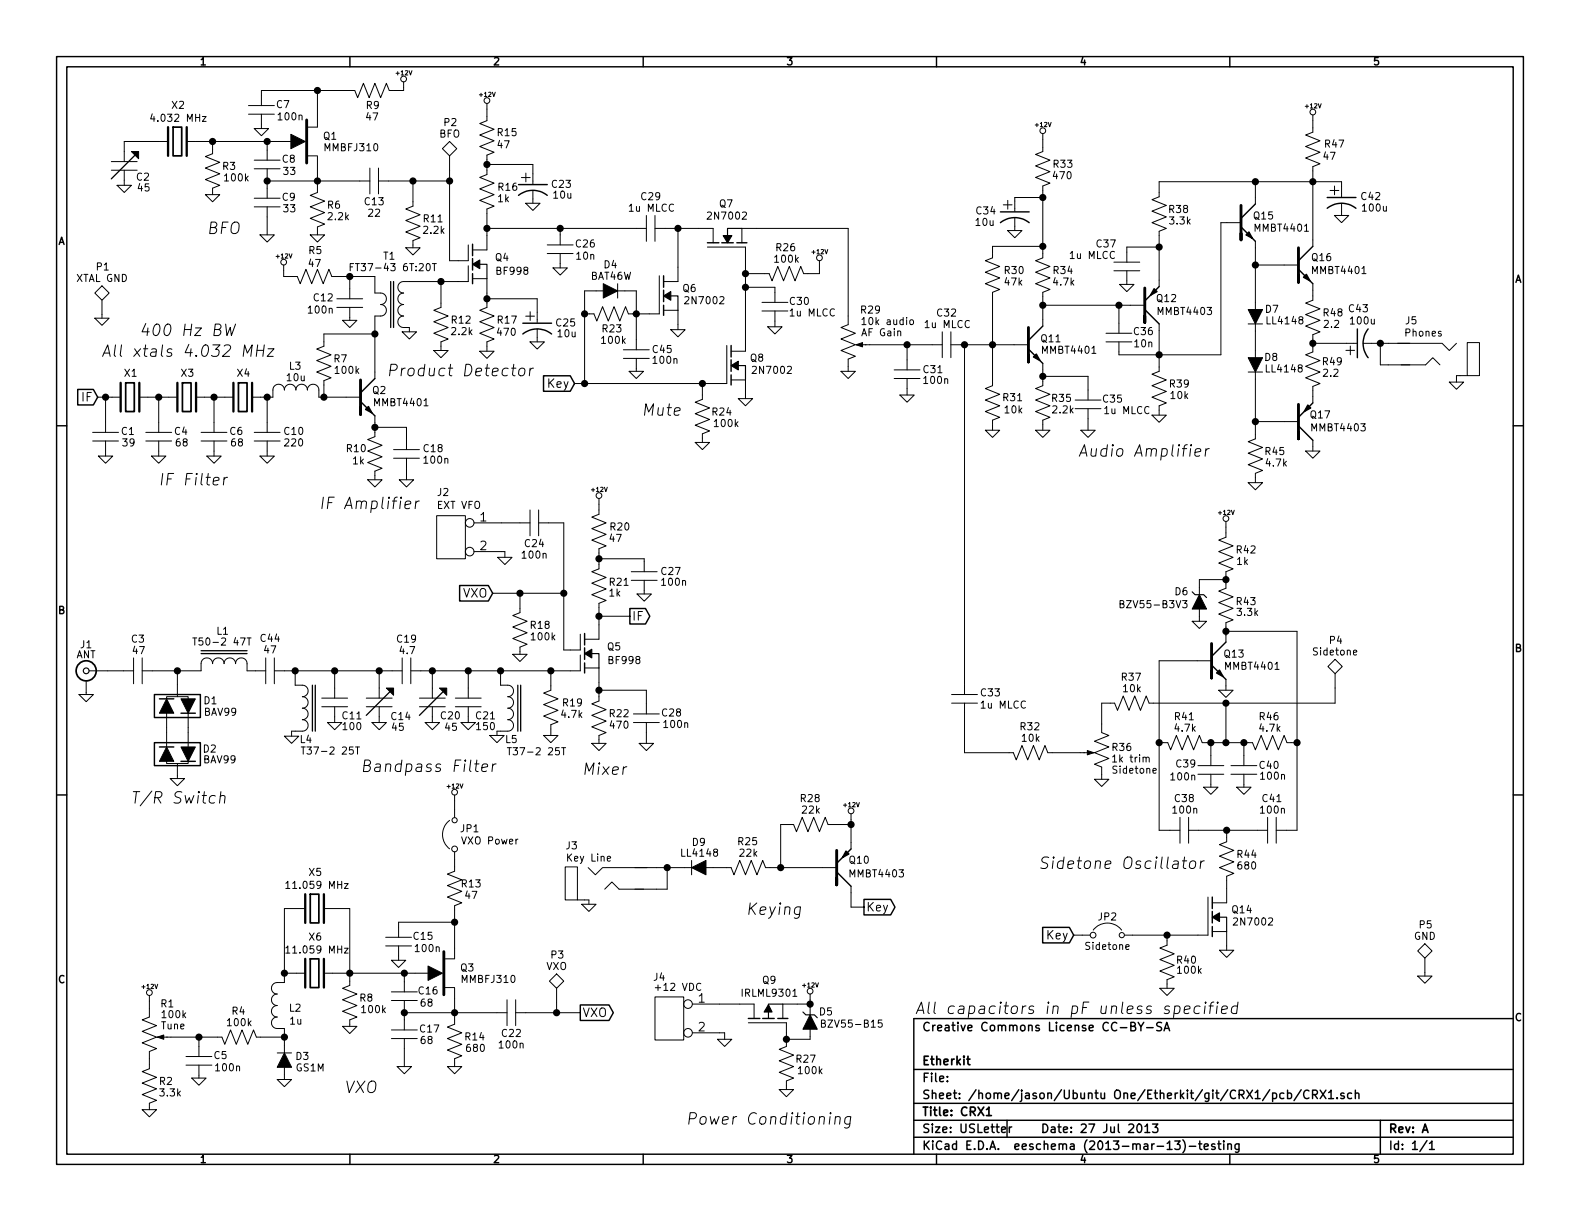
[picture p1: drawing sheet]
<svg xmlns="http://www.w3.org/2000/svg" width="279mm" height="216mm" viewBox="0 0 279 216" stroke-linecap="round" stroke-linejoin="round" font-family="sans-serif">
<g fill="none" stroke="#000" stroke-width=".25">
<path d="M10 10h259.4v195.9h-259.4zM11.8 11.8h255.8v192.3h-255.8zM61.9 10v1.8M113.7 10v1.8M165.6 10v1.8M217.5 10v1.8M91.7 34.5a4.1 4.1 0 0 1 5.1 0M91.7 32.6h5.1M176.9 39.4a4.1 4.1 0 0 1 5.1 0M176.9 37.5h5.1M222 36.1l-2.5 2.5M234.7 36.8a4.1 4.1 0 0 1 5.1 0"/>
<path d="M234.7 34.9h5.1M83.6 43.2v2M83.6 45.7v2.1M83.6 48.4v1.8M92.5 59.1a4.1 4.1 0 0 1 5 0M92.5 57.2h5M117.3 48.8v2M117.3 51.3v2M117.3 54v1.8M125.1 42.9h2M127.6 42.9h2.1M130.3 42.9h1.8"/>
<path d="M184.4 57.7l-2.5 2.5M202.4 54.7l2.6 2.6M205 50.7l-2.6 2.5M219.5 40.1l2.5 2.6M229.6 47.6l2.6 2.6M232.2 43.6l-2.6 2.5M240 58.2v5M241.9 58.2a4.1 4.1 0 0 0 0 5M10 75.3h1.8M13.7 68.9h2.8l.8 1.3-.8 1.4h-2.8zM63.8 71l2.5 2.5M66.3 66.9l-2.5 2.6"/>
<path d="M96.1 66.4h4.7l.8 1.4-.8 1.4h-4.7zM129.3 61.1v2M129.3 63.6v2.1M129.3 66.3v1.8M181.9 61.7l2.5 2.6M229.6 75.3l2.6 2.6M232.2 71.2l-2.6 2.6M267.6 75.3h1.8M81.3 103.5h5.1l.7 1.4-.7 1.4h-5.1zM103.4 112v2M103.4 114.6v2M103.4 117.2v1.8"/>
<path d="M111.4 107.6h2.7l.8 1.4-.8 1.3h-2.7zM214.2 117.6l2.6 2.5M216.8 113.5l-2.6 2.6M27.3 122.8h8.1v4.1h-8.1zM27.3 131.3h8.1v4.1h-8.1zM28.2 123.6h2.5M28.2 132.1h2.5M32 126.1h2.5M32 134.6h2.5M10 140.6h1.8M148 154.2l2.5 2.5M150.5 150.1l-2.5 2.6"/>
<path d="M152.8 159h4.7l.8 1.4-.8 1.4h-4.7zM214.4 158.6v2.1M267.6 140.6h1.8M102.6 177.7h5.1l.8 1.4-.8 1.3h-5.1zM184.4 164h4.7l.8 1.4-.8 1.3h-4.7zM214.4 161.2v2M214.4 163.8v1.8M132.3 180.1h2.1M134.9 180.1h2M137.5 180.1h1.8M161.6 198.1h106M161.6 195.1h106"/>
<path d="M161.6 189.1h106M167.5 191.1v.2M167.5 190.3v.2M177.1 199.8l.7-.2v-.3h-.5l-.2 .2 .1 .7h.6M178.1 198.1v3M178.5 199.3v1M178.9 199.3l-.4 .2M200 181.5h.5l.2-.1 .1-.3-.3-.3h-.5v1.5h.6l.2-.3a.41 .41 0 0 0-.3-.5M201.2 198.9l.2-.1a.81 .81 0 0 1 .6 .6 .81 .81 0 0 1-.3 .8l-.2 .1a.79 .79 0 0 1-.3-1.4zM201.3 180.8l.5 .8 .5-.8M201.8 181.6v.7M202.5 199.2l.4-.4v1.5"/>
<path d="M202.8 181.7h1.1M203.8 198.8h.9l-.5 .5 .5 .2v.6l-.2 .2-.7-.2M205.4 180.8h-.6l-.3 .3 .1 .3 .7 .3v.4a.62 .62 0 0 1-.8 .1M205.8 182.3l.5-1.5 .5 1.5M206 181.8h.7M224.5 192.7l-1.2 1.9M225 193.3h.5l.3 .2-.2 .7h-.6M225 193.3v1.5M227 193.3h-.4l-.3 .2 .1 .6 .2 .2 .4-.1M227.7 193.3h.4l.3 .2-.1 .7h-.6M227.7 192.8v1.5M230.1 192.7l-1.3 1.9"/>
<path d="M231.5 192.9a.7 .7 0 0 0-.9 .2 .7 .7 0 0 0 .1 1 .55 .55 0 0 0 .8 0M232.1 193.5h.7l.2-.2-.1-.4-.2-.1h-.6v1.5M232.5 193.5l.5 .8M233.5 192.8l1 1.5M234.5 192.8l-1 1.5M234.9 193.2l.5-.4v1.5M234.9 194.3h.9M236.4 194.1v.2M237.7 193.3a.37 .37 0 0 0-.6 .2l.1 .2 .5 .1v.2l-.2 .3-.4-.1M239 193.3h-.4l-.3 .2 .1 .6 .2 .2 .4-.1M239.7 193.4l.2-.1h.4v1M239.7 192.8v1.5"/>
<path d="M244.1 198.1v6M267.6 180.1h-106v24M61.9 204.1v1.8M113.7 204.1v1.8M161.6 201.1h106M165.6 204.1v1.8M202.5 200.3h.8M207.7 201.8h1l-.5 .5 .4 .2v.6l-.2 .2-.7-.2M209.2 201.5a1.71 1.71 0 0 1 0 2.3M210.3 202.7h1.2M212 202.3h.5M212.2 201.8v1.2l.3 .3"/>
<path d="M213 202.8l.7-.2-.1-.3h-.4l-.2 .2v.7h.6M214.8 202.3a.37 .37 0 0 0-.6 .2l.1 .2 .5 .1 .1 .2-.2 .3-.5-.1M215.3 202.3h.6M215.5 201.8v1.2l.4 .3M216.4 201.8v.1M216.4 202.3v1M217.1 202.4l.2-.1h.4l.1 1M217.1 202.3v1M217.5 204.1v1.8M219.1 202.3l-.1 1.3-.2 .2-.3-.1M219.1 202.3h-.4l-.3 .2 .1 .6 .2 .2 .4-.1M252.3 201.7l-1.2 1.9"/>
<path d="M252.8 202.2l.4-.4v1.5M252.8 203.3h.8"/>
</g>
<g fill="none" stroke="#000" stroke-width=".3">
<path d="M30.6 22.5h1.5v5.1h-1.5zM22.2 67.7h1.5v5.1h-1.5zM32.3 67.7h1.5v5.1h-1.5zM42.2 67.7h1.5v5.1h-1.5zM54.9 158.1h1.5v5.1h-1.5zM54.9 169.5h1.5v5.1h-1.5zM174.4 196.2l.5-.4v1.5M174.4 197.3h.9"/>
<circle cx="15.2" cy="118.6" r="1.78"/>
</g>
<g fill="none" stroke="#000" stroke-width=".18">
<path d="M43.9 18.7h4.6M56.1 16v6.5h-1.9M71.4 14.5v1.5h-2.6l-.5-1.3-1 2.6-1-2.6-1 2.6-1-2.6-1.1 2.6-.5-1.3h-16.5v2.7M86.1 18.3v3l-1.3 .5 2.6 1.1-2.6 1 2.6 1-2.6 1 2.6 1-1.3 .5v3.5l-1.3 .5 2.6 1-2.6 1 2.6 1-2.6 1 2.6 1-1.3 .6v7.2h-2.5M19.7 30.1h4.6M19.7 28.6h4.6M20.7 32.8h2.5l-1.2 1.2zM22 30.1v2.7M26.9 20.1l-.3 .9h.8M29.6 25h-7.6v3.6M33.1 25h18.3M35.8 20.6h.6l-.6 .9h.6"/>
<path d="M36.3 34.4h2.6l-1.3 1.3zM37.6 25v2.2l-1.3 .5 2.6 1-2.6 1 2.6 1-2.6 1.1 2.6 1-1.3 .5v1.1M43.9 20.2h4.6M45 22.7h2.5l-1.3 1.3zM45 28.3h4.5M45 29.8h4.5M45 35.1h4.5M45 36.6h4.5M46.2 20.2v2.5M47.2 25v3.3M47.2 29.8v5.3M47.2 36.6v4.9"/>
<path d="M47.2 32h18.2M54.2 27.6h1.9M56.1 27.6v6.4l-1.2 .5 2.5 1.1-2.5 1 2.5 1-2.5 1 2.5 1-1.3 .5v1.4M65.4 29.7v4.6M66.9 29.7v4.6M66.9 32h12.6M73 32v4.4l-1.2 .6 2.5 1-2.5 1 2.5 1-2.5 1 2.5 1-1.3 .5v1.3M78.2 26.3l1.3-1.3 1.3 1.3-1.3 1.3zM79.5 27.6v18.5h3.3v-2.8M86.1 29.1h8.1v1.6M93 35.9h2.5l-1.3 1.3zM94.2 33.7v2.2"/>
<path d="M114.3 38.1v4.6M115.8 38.1v4.6M179.5 38.5v2.3M179.5 34.9h4.9M184.4 23.6v3.2l-1.3 .5 2.6 1-2.6 1 2.6 1.1-2.6 1 2.6 1-1.3 .5v12.7l-1.3 .5 2.6 1-2.6 1 2.6 1-2.6 1.1 2.6 1-1.3 .5v6M219.5 39.4h-3.6v23.3h-18v-2.2M222 32.1v4M232.2 20.3v3.1l-1.3 .5 2.5 1-2.5 1 2.5 1-2.5 1 2.5 1.1-1.2 .5v14.1M236 38.1h2.5l-1.3 1.3zM237.2 32.1h-32.2v2.7l-1.3 .5 2.5 1-2.5 1 2.5 1.1-2.5 1 2.5 1-1.2 .5v9.8M237.2 35.9v2.2M16.8 56.3h2.5l-1.3 1.2z"/>
<path d="M18 50.5l1.3 1.3-1.3 1.3-1.2-1.3zM18 53.1v3.2M39.9 57.3l.2 2 .6-1.4 .2 1.4 .8-2M46 41.5h2.5l-1.3 1.3zM50.2 46.9v2h2.4l.5 1.3 1-2.6 1 2.6 1-2.6 1 2.6 1.1-2.6 .5 1.3h7.6v2.9h1a1.02 1.02 0 0 1 1 1 1.02 1.02 0 0 1-1 1 1.02 1.02 0 0 1 1 1.1 1.02 1.02 0 0 1-1 1h-1v11M54.9 41.5h2.5l-1.3 1.3zM59.6 52.8h4.5M59.6 54.4h4.5M60.6 56.6h2.5l-1.3 1.3zM61.8 48.9v3.9M61.8 54.4v2.2M61.9 47.2h.5"/>
<path d="M62.5 46.6h-.6v1.3M66.3 59.1h-9v2.1l-1.3 .5 2.5 1-2.5 1.1 2.5 1-2.5 1 2.5 1-1.2 .5v2.9M71.1 58.7h2.6l-1.3 1.2zM71.8 43.8h2.5l-1.3 1.3zM76.5 46.6h.7M76.8 46.6v1.3M78 49.8v4.6l-1.3 .5 2.5 1-2.5 1 2.5 1-2.5 1 2.5 1-1.2 .6v1.5M82.8 47v2.8h-11.4a1.02 1.02 0 0 0-1 1 1.02 1.02 0 0 0 1 1 1.02 1.02 0 0 0-1 1 1.02 1.02 0 0 0 1 1 1.02 1.02 0 0 0-1 1.1 1.02 1.02 0 0 0 1 1 1.02 1.02 0 0 0-1 1 1.02 1.02 0 0 0 1 1h1v.8M83.6 49.3h2.5v5.1l-1.3 .5 2.6 1-2.6 1 2.6 1-2.6 1 2.6 1-1.3 .6v1.6M86.1 40.4h28.2M86.1 52.8h8.9v2.4M95 58.2v2.3"/>
<path d="M96.8 43.3h4.5M96.8 44.8h4.5M97.8 47.4h2.5l-1.2 1.2zM99.1 40.4v2.9M99.1 44.8v2.6M106.7 51.4h-3.3v16.4M109.2 50.2v2.5M109.2 51.4h3.3v10.4M115.8 40.4h10.3v2.5M116.6 48.8v6.7h-5.5l-.5-1.3-1 2.6-1-2.6-1 2.6-1-2.6-1.1 2.6-.5-1.3h-1.6M117.3 54.9h2.6v3.4M118.6 58.3h2.6l-1.3 1.3z"/>
<path d="M119.9 40.4v9.4h-2.6M125.1 43.7h6.7v18.4h-2.5M131.2 42.9v-2.5h18.8v17l-1.3 .5 2.6 1-2.6 1 2.6 1.1-2.6 1 2.6 1-1.3 .5v2.2M131.8 50.8h5.2v2.7M134.7 53.5h4.6M134.7 55h4.6M135.8 57.8h2.5l-1.3 1.3zM137 55v2.8M144.9 46.1v2.3h-2.8l-.5-1.3-1 2.6-1-2.6-1 2.6-1.1-2.6-1 2.6-.5-1.3h-4.2M152.4 56.5l.4-.4v1.3M152.4 57.4h.7M158.7 58.6l.2-.1 .3 .1 .1 .8"/>
<path d="M160.9 56.7l.4-.2 .2 .3v.4l-.2 .2-.4-.1zM166.6 58.7v4.5M168.1 58.7v4.5M178.2 40.8h2.5l-1.2 1.2zM184.4 43.6h-8.9v2l-1.3 .5 2.6 1-2.6 1 2.6 1-2.6 1.1 2.6 1-1.3 .5v16.5l-1.3 .5 2.6 1-2.6 1 2.6 1.1-2.6 1 2.6 1-1.3 .5v1.8M184.4 54h18M195.6 58.9h4.6M197 46.4h4.5M197 47.9h4.5M197.9 54v4.9M198 50.3h2.5l-1.2 1.3zM199.3 47.9v2.4"/>
<path d="M205 57.3v8.4l-1.3 .5 2.5 1-2.5 1 2.5 1-2.5 1 2.5 1-1.2 .6v1.6M205 43.7h-5.7v2.7M220.7 57.3h2.6M222 46.9h7.6M222 42.7v12M222 57.3v5.9M232.2 50.2v2.9l-1.3 .5 2.5 1-2.5 1 2.5 1-2.5 1.1 2.5 1-1.2 .5v3l-1.3 .5 2.5 1.1-2.5 1 2.5 1-2.5 1 2.5 1-1.2 .5v2.9M16.4 76.5h4.6M16.4 78h4.6M17.3 70.2h3.9M18.7 70.2v6.3M18.7 78v2.6"/>
<path d="M24.8 70.2h6.4M25.8 76.5h4.6M25.8 78h4.6M28.1 70.2v6.3M28.1 78v2.6M34.8 70.2h6.3M35.6 76.5h4.5M35.6 78h4.5M37.8 70.2v6.3M37.8 78v2.6M43 63l.3-2 .4 1.4 .9-1.4-.3 2M44.7 70.2h3.6v-1.2a1.02 1.02 0 0 1 1-1.1 1.02 1.02 0 0 1 1 1.1 1.02 1.02 0 0 1 1-1.1 1.02 1.02 0 0 1 1 1.1 1.02 1.02 0 0 1 1-1.1 1.02 1.02 0 0 1 1.1 1.1 1.02 1.02 0 0 1 1-1.1 1.02 1.02 0 0 1 1 1.1v1.2h7.4"/>
<path d="M45 76.5h4.5M45 78h4.5M45.4 62h1.2M45.6 61l-.3 2M46.7 61l-.2 2M47.2 70.2v6.3M47.2 78v2.6M47.4 61.7h1.1l-1.3 1.3h1.1M66.3 73.5v3.7l-1.3 .5 2.6 1-2.6 1.1 2.6 1-2.6 1 2.6 1-1.3 .5v1.5M66.3 75.6h5.6v3.9M69 65.5h.8a.57 .57 0 0 0 .4-.5 .57 .57 0 0 0-.3-.6h-.8l-.2 2M69.6 79.5h4.6"/>
<path d="M76.7 62h2.5l-1.2 1.2zM84.8 62.1h2.6l-1.3 1.3zM93.7 60.5h2.6l-1.3 1.2zM94.3 65.1l-.3 .1-.3 .3M110.2 61.8h4.6M110.2 63.4h4.6M111.3 65.7h2.5l-1.3 1.2zM112.5 63.4v2.3M122.9 78.2h2.6l-1.3 1.3zM124.2 67.8v2.8l-1.3 .5 2.6 1-2.6 1.1 2.6 1-2.6 1 2.6 1-1.3 .5v1.5M128.5 61.1v6.7h-26.9M129.3 67.2h2.5v3.3"/>
<path d="M130.6 70.5h2.5l-1.3 1.3zM148.7 65.7h2.6l-1.3 1.2zM151.4 61h15.2M158.1 65.4h4.6M158.1 66.9h4.6M159.1 69.9h2.6l-1.3 1.2zM160.4 61v4.4M160.4 66.9v3M168.1 61h13.8M170.6 61v61.8M174.2 76.1h2.6l-1.3 1.2zM183.1 76.1h2.6l-1.3 1.2z"/>
<path d="M184.4 64.3v3.9l-1.3 .5 2.6 1-2.6 1 2.6 1.1-2.6 1 2.6 1-1.3 .5v1.8M184.4 66.5h8v4.2M190.1 70.7h4.6M190.1 72.3h4.6M191.1 76.1h2.6l-1.3 1.2zM192.4 72.3v3.8M195.6 60.5h4.6M203.7 73.4h2.5l-1.2 1.3zM213.8 79.3l-.5 .2-.1 .2M220.7 65.8h2.6M222 65.8v11.8l-1.3 .5 2.6 1-2.6 1 2.6 1.1-2.6 1 2.6 1-1.3 .5v1.6M222 74.5h7.6"/>
<path d="M230.9 79.8h2.5l-1.2 1.2zM232.2 77.9v1.9M232.2 60.7h5.9M241 60.7h8.3M244.1 60.7v3.8h5.2M247.1 60.7h7.9l1.3 1.3 1.3-1.3M247.8 64.5h4.3l1.3-1.3 1.2 1.3M256.3 67.6h2.5l-1.2 1.2zM259.5 60.6h2.1v5.8h-2.1zM259.5 66.4h-1.9v1.2M17.4 80.6h2.5l-1.2 1.3zM26.8 80.6h2.5l-1.2 1.3z"/>
<path d="M28.8 83.7l-.3 2.1M30.7 83.7h-1l-.2 2.1M36.6 80.6h2.5l-1.3 1.3zM46 80.6h2.5l-1.3 1.3zM57.2 87.9l-.3 2M58 88.9h.7M59.1 87.9h-1l-.2 2M65 84.8h2.6l-1.3 1.3zM69.6 81h4.6M70.6 84.8h2.6l-1.3 1.3zM71.9 81v3.8M77.2 91.2h5.1v7.6h-5.1z"/>
<path d="M83.8 92.5h9.9M83.8 97.5h5.5v1.1M88 98.6h2.6l-1.3 1.2zM93.7 90.2v4.5M95.2 92.5h4.5v22.4h2.9v-2.8M95.2 90.2v4.5M105.9 88.1v2.8l-1.3 .5 2.6 1.1-2.6 1 2.6 1-2.6 1 2.6 1-1.3 .5v3.6l-1.3 .5 2.6 1-2.6 1 2.6 1-2.6 1.1 2.6 1-1.3 .5v6.3h-2.5M105.9 98.8h8v2.3M190.9 80.7l.9-2.1 .4 2.1M191.1 80.1h.9M216.8 92.2v2.8l-1.3 .5 2.6 1-2.6 1 2.6 1.1-2.6 1 2.6 1-1.3 .5v2.9l-1.3 .5 2.6 1-2.6 1.1 2.6 1-2.6 1 2.6 1-1.3 .5v3.4M220.7 85.3h2.6l-1.3 1.3z"/>
<path d="M15.7 118.6h7.9M23.6 116.3v4.6M25.1 118.6h10.5v-1.3a1.02 1.02 0 0 1 1-1 1.02 1.02 0 0 1 1 1 1.02 1.02 0 0 1 1-1 1.02 1.02 0 0 1 1 1 1.02 1.02 0 0 1 1-1 1.02 1.02 0 0 1 1.1 1 1.02 1.02 0 0 1 1-1 1.02 1.02 0 0 1 1 1v1.3h3.3M25.1 116.3v4.6M31.4 118.6v4.6M34.1 112.8h.7M34.4 112.8v1.3M43.7 112.8h.7M44 112.8v1.3M47 116.3v4.6M48.5 118.6h22.6M48.5 116.3v4.6"/>
<path d="M52.2 118.6v2.6h1.3a1.02 1.02 0 0 1 1 1 1.02 1.02 0 0 1-1 1 1.02 1.02 0 0 1 1 1 1.02 1.02 0 0 1-1 1 1.02 1.02 0 0 1 1 1 1.02 1.02 0 0 1-1 1.1 1.02 1.02 0 0 1 1 1 1.02 1.02 0 0 1-1 1h-1.9v.9M59.2 118.6v4.8M67.1 118.6v4.8M71.1 116.3v4.6M72.6 116.3v4.6M76.5 118.6v4.8M82.8 118.6v4.8M87.1 104.9h12.6M88.5 118.6v2.6h1.3a1.02 1.02 0 0 1 1 1 1.02 1.02 0 0 1-1 1 1.02 1.02 0 0 1 1 1 1.02 1.02 0 0 1-1 1 1.02 1.02 0 0 1 1 1 1.02 1.02 0 0 1-1 1.1 1.02 1.02 0 0 1 1 1 1.02 1.02 0 0 1-1 1h-1.9v.7M90.7 115.7h2.5l-1.3 1.3zM91.9 104.9v3.4l-1.2 .5 2.5 1.1-2.5 1 2.5 1-2.5 1 2.5 1-1.3 .5v1.3M97.4 118.6v3.4l-1.3 .6 2.6 1-2.6 1 2.6 1-2.6 1 2.6 1-1.3 .5v1.9"/>
<path d="M102.6 115.8v2.8h-30M103.4 118.1h2.5v5.9l-1.3 .5 2.6 1-2.6 1 2.6 1-2.6 1 2.6 1-1.3 .5v1.4M105.9 109h5.5M111.6 101.1h4.6M111.6 102.6h4.6M112.6 105h2.6l-1.3 1.3zM113.9 102.6v2.4M198.1 106.8l.6-.1v-.4l-.6-.1v1.3h.5l.1-.2 .1-.3-.3-.2M209.1 106.2h.8l-.4 .5 .4 .1v.5l-.2 .2-.6-.2M210.8 109.9h2.6l-1.3 1.2zM212.1 107.7v2.2M214.2 116.8h-9.2v30h3.7"/>
<path d="M216.8 102.5h-4.7v2.7M216.8 111.6h12.6v35.2h-3.7M234.8 117.9l1.3-1.3 1.3 1.3-1.3 1.2zM236.1 119.1v5.2h-32.9l-.5-1.2-1 2.5-1-2.5-1.1 2.5-1-2.5-1 2.5-.5-1.3h-2.3v5.2l1.3 .5-2.6 1.1 2.6 1-2.6 1 2.6 1-2.6 1 1.3 .5v2.2M239.3 115.4l.6-.1v-.3h-.4l-.2 .1 .1 .6h.5M14 122.8h2.5l-1.3 1.3zM15.2 120.5v2.3M23.6 140h1.1M24.1 140l-.2 2M26.8 139.9l-2 2.6M29.5 123.6v-.4h3.8v.4M29.5 134.6v.4h3.8v-.4"/>
<path d="M29.5 126.1v.6M29.5 126.9v4.4M29.5 131.4v.7M30.1 137.7h2.5l-1.2 1.2zM31.4 135v2.7M33.3 126.1v.6M33.3 126.9v4.4M33.3 131.4v.7M50.3 130.2h2.5l-1.2 1.2zM53.3 132.1h.7M53.6 132.1v1.3M56.9 123.4h4.6"/>
<path d="M56.9 125h4.6M57.9 127.8h2.6l-1.3 1.2zM59.2 125v2.8M62.9 132.1h.7M63.2 132.1v1.3M64.4 135.4l.9-.1a.46 .46 0 0 0 .2-.5 .46 .46 0 0 0-.3-.4h-.7l-.2 2h.7a.55 .55 0 0 0 .5-.5 .55 .55 0 0 0-.4-.5M64.8 123.4h4.5M64.8 125h4.5M65.8 127.8h2.5l-1.2 1.2zM67.1 125v2.8M74.2 123.4h4.5M74.2 125h4.5"/>
<path d="M75.2 127.8h2.5l-1.2 1.2zM76.5 125v2.8M80.5 123.4h4.6M80.5 125h4.6M81.5 127.8h2.6l-1.3 1.2zM82.8 125v2.8M86.6 130h2.6l-1.3 1.3zM89.7 132.2h.7M90.1 132.2v1.3M96.1 130h2.6l-1.3 1.3zM99.3 132.2h.7M99.7 132.2v1.3"/>
<path d="M104.6 131.4h2.6l-1.3 1.3zM105.9 122h8.4v4.2M112 126.2h4.6M112 127.8h4.6M113 131.4h2.6l-1.3 1.3zM114.3 127.8v3.6M168.3 122.8h4.5M168.3 124.3h4.5M170.6 124.3v8.8h8.6l.5 1.3 1-2.6 1 2.6 1.1-2.6 1 2.6 1-2.6 .5 1.3h8.1M193.5 137.8h2.6l-1.3 1.3zM202.7 134.1l.1-.2 .3 .1 .1 .7M205 131.3h1.5l.5 1.3 1-2.6 1 2.6 1.1-2.6 1 2.6 1-2.6 .5 1.3h8.9l.5 1.3 1-2.6 1 2.6 1-2.6 1.1 2.6 1-2.6 .5 1.3h1.8"/>
<path d="M211.8 135.4h4.6M211.8 136.9h4.6M212.9 139.2h2.5l-1.3 1.3zM214.1 131.3v4.1M214.1 136.9v2.3M215.5 122h2.6l-1.3 1.3zM216.8 120.1v1.9M216.8 124.3v7M217.7 135.4h4.5M217.7 136.9h4.5M218.7 139.2h2.5l-1.2 1.3zM220 131.3v4.1"/>
<path d="M220 136.9v2.3M50.5 156.2l.4-.4v1.3M50.5 157.1h.8M60.9 156.2h.7l-.7 .9h.7M79.5 145.1a3.2 3.2 0 0 0 0 5M80.4 140.6v3.9M80.4 150.6v3.5l-1.3 .5 2.6 1-2.6 1 2.6 1-2.6 1 2.6 1-1.3 .5v9.4h-1.9M99.9 153.3h2.2v5.8h-2.2zM102.1 159.1h2v.8M102.9 159.9h2.5l-1.3 1.3zM104 153.4l1.3 1.3 1.3-1.3h7.8M106.9 157.2l1.3-1.2 1.3 1.2h4.3"/>
<path d="M107.4 151.8l.6-.1-.1-.2-.3-.1-.2 .2v.6h.5M112.3 153.4h10M118 153.4v3.8h-5.7M122.3 152.1v2.6M124.8 153.4h4.5l.5 1.3 1-2.6 1 2.6 1-2.6 1.1 2.6 1-2.6 .5 1.3h12.6M150.5 145.8h-4.1l-.5-1.3-1 2.6-1-2.6-1 2.6-1-2.6-1.1 2.6-.5-1.3h-2.3v7.6M150.5 143.9v6.2M150.5 156.7v3.7h2.3M185.4 151.6l-.2-.1-.7 .1a.47 .47 0 0 0-.3 .5 .47 .47 0 0 0 .4 .4l.5 .2a.52 .52 0 0 1-.3 .9l-.8-.1M186.2 152.2l-.1 1.4M186.3 151.5l-.1 .1 .1 .1v-.2v.2M208.7 144.5v4.6"/>
<path d="M210.2 146.8h14M210.2 144.5v4.6M213 152.2l-.6 .2-.1 .2M213.6 158.6v6.8h-14.7M216.9 146.8v2l-1.3 .6 2.6 1-2.6 1 2.6 1-2.6 1 2.6 1-1.3 .5v4.7h-2.5M224.2 144.5v4.6M225.7 144.5v4.6M26.4 176v3.8l-1.3 .5 2.6 1.1-2.6 1 2.6 1-2.6 1 2.6 1-1.3 .5v3.1l-1.3 .5 2.6 1-2.6 1 2.6 1-2.6 1 2.6 1.1-1.3 .5v1.1M50.3 172.1h3.5M50.5 167.6l.4-.3v1.2M50.5 168.5h.8M53.8 160.7h-3.5v13h-1.3a1.02 1.02 0 0 0-1 1.1 1.02 1.02 0 0 0 1 1 1.02 1.02 0 0 0-1 1 1.02 1.02 0 0 0 1 1 1.02 1.02 0 0 0-1 1 1.02 1.02 0 0 0 1 1 1.02 1.02 0 0 0-1 1 1.02 1.02 0 0 0 1 1.1h1.3v4.3"/>
<path d="M57.4 160.7h4.4v13.5l-1.2 .6 2.5 1-2.5 1 2.5 1-2.5 1 2.5 1-1.3 .5v1.2M57.4 172.1h18.2M60.9 167.7h.7l-.7 .8h.7M68.2 165.7h4.6M68.2 167.3h4.6M69.2 169.8h2.6l-1.3 1.3zM69.2 175.4h4.6M69.2 176.9h4.6M70.5 167.3v2.5M71.5 172.1v3.3M71.5 176.9v5.2M71.5 179.1h18.2"/>
<path d="M78.5 174.6h1.9M80.4 174.7v6.4l-1.3 .5 2.6 1-2.6 1 2.6 1.1-2.6 1 2.6 1-1.3 .5v1.4M80.4 163.1h-9.9v2.6M89.7 176.8v4.6M91.2 176.8v4.6M91.2 179.1h11.4M97.2 173.5l1.2-1.3 1.3 1.3-1.3 1.3zM98.4 174.8v4.3M115.8 176.3h5.1v7.6h-5.1zM122.4 177.5h10.9v2.6M140.2 176.2h.7M143.3 175.8v3.7"/>
<path d="M143.3 177.5h-4.9v2.6M189.9 165.4h2.9M193.3 164.5a3.2 3.2 0 0 1 5 0M199.1 167.5l.6-.2-.1-.2-.3-.1-.2 .2v.6h.5M205.1 174.8h2.5l-1.2 1.2zM206.4 165.4v1.7l-1.3 .5 2.5 1.1-2.5 1 2.5 1-2.5 1 2.5 1-1.2 .5v1.6M207.8 178l.2-.1 .6 .1 .1 .3-.1 .5-.4 .4-.6-.1M209.4 178.6l1-.2v-.4l-.6-.1-.3 .3-.1 .9 .3 .1 .5-.1M212.2 178a.69 .69 0 0 0-.9 .1l-.2 .7 .1 .2 .3 .2 .6-.1M213.1 177.9l-.1 1.3M213.2 177.2l-.1 .1 .1 .1v-.2v.2M213.8 177.9h.8"/>
<path d="M214.4 164.7h2.5v3.3M214.7 177.2l-.5 .1-.1 .2-.2 1.7M215.2 177.9l-.1 1.3M215.3 177.2l-.1 .1 .1 .1v-.2v.2M215.6 168h2.6l-1.3 1.3zM216 178.6l1-.2v-.4l-.6-.1-.3 .3v.9l.2 .1 .5-.1M218.8 178a.69 .69 0 0 0-.9 .1l-.2 .7 .1 .2 .3 .2 .6-.1M218.9 177.2l-.2 2M250.7 168.1l1.3-1.2 1.2 1.2-1.2 1.3zM250.7 172.6h2.5l-1.2 1.3zM252 169.4v3.2M25.1 196.2h2.6l-1.3 1.3z"/>
<path d="M27.8 183.4h11.4l.6 1.3 1-2.6 1 2.6 1-2.6 1 2.6 1-2.6 .5 1.3h5M32.9 186.8h4.6M32.9 188.3h4.6M33.9 190.6h2.5l-1.2 1.3zM35.2 183.4v3.4M35.2 188.3v2.3M49 190.9h2.6l-1.3 1.3zM49 186.2h2.6M50.3 188.7v2.2M60.6 181.5h2.5l-1.3 1.3zM69.2 182.1h4.6M69.2 183.6h4.6"/>
<path d="M70.2 188.6h2.6l-1.3 1.3zM71.5 183.6v5M79.1 188.6h2.6l-1.3 1.3zM122.4 182.6h5.7v1.2M126.9 183.8h2.5l-1.3 1.2zM132.3 180.8h6.8v4.2l-1.3 .5 2.5 1.1-2.5 1 2.5 1-2.5 1 2.5 1-1.2 .5v1.6M137.8 192.7h2.5l-1.2 1.2zM143.3 182v1.8h-4.2M145.3 180.9l.6-.1v-.3l-.6-.1v1.2h.4l.2-.1 .1-.3-.3-.3M147.7 197.6a.52 .52 0 0 1 .9 .1l-.1 1.1M147.8 197.4l-.2 1.4M150.4 197.4l-.2 1.7a.58 .58 0 0 1-.8 .3"/>
<path d="M150.4 197.5a.69 .69 0 0 0-.8 .1l-.2 .8v.2l.3 .2 .6-.1M156 180.4h-.7v.5l.2-.1 .5 .1v.6l-.2 .1-.5-.1"/>
<circle cx="71.4" cy="14" r=".51"/>
<circle cx="86.1" cy="17.8" r=".51"/>
<circle cx="232.2" cy="19.8" r=".51"/>
<circle cx="184.4" cy="23.1" r=".51"/>
<circle cx="50.2" cy="46.4" r=".51"/>
<circle cx="144.9" cy="45.6" r=".51"/>
<circle cx="83.1" cy="97.5" r=".76"/>
<circle cx="83.1" cy="92.5" r=".76"/>
<circle cx="105.9" cy="87.6" r=".51"/>
<circle cx="216.8" cy="91.7" r=".51"/>
<circle cx="80.4" cy="145" r=".46"/>
<circle cx="80.4" cy="150.1" r=".51"/>
<circle cx="80.4" cy="140.1" r=".51"/>
<circle cx="150.5" cy="143.4" r=".51"/>
<circle cx="26.4" cy="175.5" r=".51"/>
<circle cx="121.7" cy="177.5" r=".76"/>
<circle cx="143.3" cy="175.3" r=".51"/>
<circle cx="193.3" cy="165.4" r=".51"/>
<circle cx="198.4" cy="165.4" r=".46"/>
<circle cx="121.7" cy="182.6" r=".76"/>
</g>
<path d="M54.2 21.2v7.6M219.5 36.3v6.1v-1.1M181.9 57.9v6.1v-1.1M202.4 50.9v6.1v-1.1M229.6 43.8v6.1v-1.1M63.8 67.2v6.1v-1.2M229.6 71.5v6.1v-1.1M214.2 113.8v6.1v-1.2M148 150.4v6.1v-1.2M78.5 168.3v7.6" fill="none" stroke="#000" stroke-width=".51"/>
<g fill="#000" stroke="#000" stroke-width=".25">
<path d="M204.1 51.1l.5 .5-1.1 .6zM220.3 41.5l.6-.5 .6 1.2zM231 48.5l.6 1.2-1.1-.7zM64.6 72.4l.6-.5 .6 1.1zM183.3 62.6l.6 1.2-1.1-.7zM231.3 71.6l.5 .5-1.2 .7zM215.1 119l.5-.5 .7 1.1zM149.6 150.5l.5 .5-1.1 .6z"/>
<circle cx="56.1" cy="16" r=".51"/>
<circle cx="37.6" cy="25" r=".51"/>
<circle cx="47.2" cy="25" r=".51"/>
<circle cx="47.2" cy="32" r=".51"/>
<circle cx="56.1" cy="32" r=".51"/>
<circle cx="73" cy="32" r=".51"/>
<circle cx="79.5" cy="32" r=".51"/>
<circle cx="86.1" cy="29.1" r=".51"/>
<circle cx="184.4" cy="34.9" r=".51"/>
<circle cx="222" cy="32.1" r=".51"/>
<circle cx="232.2" cy="32.1" r=".51"/>
<circle cx="61.8" cy="48.9" r=".51"/>
<circle cx="66.3" cy="59.1" r=".51"/>
<circle cx="78" cy="49.8" r=".51"/>
<circle cx="86.1" cy="52.8" r=".51"/>
<circle cx="86.1" cy="40.4" r=".51"/>
<circle cx="99.1" cy="40.4" r=".51"/>
<circle cx="103.4" cy="55.5" r=".51"/>
<circle cx="112.5" cy="55.5" r=".51"/>
<circle cx="119.9" cy="40.4" r=".51"/>
<circle cx="131.8" cy="50.8" r=".51"/>
<circle cx="131.8" cy="48.4" r=".51"/>
<circle cx="184.4" cy="54" r=".51"/>
<circle cx="184.4" cy="43.6" r=".51"/>
<circle cx="197.9" cy="54" r=".51"/>
<circle cx="205" cy="43.7" r=".51"/>
<circle cx="222" cy="46.9" r=".51"/>
<circle cx="18.7" cy="70.2" r=".51"/>
<circle cx="28.1" cy="70.2" r=".51"/>
<circle cx="37.8" cy="70.2" r=".51"/>
<circle cx="47.2" cy="70.2" r=".51"/>
<circle cx="57.3" cy="70.2" r=".51"/>
<circle cx="66.3" cy="75.6" r=".51"/>
<circle cx="103.4" cy="67.8" r=".51"/>
<circle cx="124.2" cy="67.8" r=".51"/>
<circle cx="160.4" cy="61" r=".51"/>
<circle cx="170.6" cy="61" r=".51"/>
<circle cx="175.5" cy="61" r=".51"/>
<circle cx="184.4" cy="66.5" r=".51"/>
<circle cx="205" cy="62.7" r=".51"/>
<circle cx="222" cy="74.5" r=".51"/>
<circle cx="232.2" cy="60.7" r=".51"/>
<circle cx="244.1" cy="60.7" r=".51"/>
<circle cx="105.9" cy="98.8" r=".51"/>
<circle cx="31.4" cy="118.6" r=".51"/>
<circle cx="52.2" cy="118.6" r=".51"/>
<circle cx="59.2" cy="118.6" r=".51"/>
<circle cx="67.1" cy="118.6" r=".51"/>
<circle cx="76.5" cy="118.6" r=".51"/>
<circle cx="82.8" cy="118.6" r=".51"/>
<circle cx="88.5" cy="118.6" r=".51"/>
<circle cx="91.9" cy="104.9" r=".51"/>
<circle cx="97.4" cy="118.6" r=".51"/>
<circle cx="99.7" cy="104.9" r=".51"/>
<circle cx="105.9" cy="109" r=".51"/>
<circle cx="216.8" cy="102.5" r=".51"/>
<circle cx="216.8" cy="111.6" r=".51"/>
<circle cx="105.9" cy="122" r=".51"/>
<circle cx="205" cy="131.3" r=".51"/>
<circle cx="214.1" cy="131.3" r=".51"/>
<circle cx="216.8" cy="131.3" r=".51"/>
<circle cx="216.8" cy="124.3" r=".51"/>
<circle cx="220" cy="131.3" r=".51"/>
<circle cx="229.4" cy="131.3" r=".51"/>
<circle cx="118" cy="153.4" r=".51"/>
<circle cx="138" cy="153.4" r=".51"/>
<circle cx="150.5" cy="145.8" r=".51"/>
<circle cx="216.9" cy="146.8" r=".51"/>
<circle cx="50.3" cy="172.1" r=".51"/>
<circle cx="61.8" cy="172.1" r=".51"/>
<circle cx="71.5" cy="179.1" r=".51"/>
<circle cx="71.5" cy="172.1" r=".51"/>
<circle cx="80.4" cy="163.1" r=".51"/>
<circle cx="80.4" cy="179.1" r=".51"/>
<circle cx="98.4" cy="179.1" r=".51"/>
<circle cx="143.3" cy="177.5" r=".51"/>
<circle cx="206.4" cy="165.4" r=".51"/>
<circle cx="35.2" cy="183.4" r=".51"/>
<circle cx="50.3" cy="183.4" r=".51"/>
<circle cx="139.1" cy="183.8" r=".51"/>
</g>
<g fill="#000" stroke="#000" stroke-width=".18">
<path d="M23.2 26.8h1.3v1.3zM51.4 23.7l2.6 1.3-2.6 1.3zM106.7 50.2l2.5 1.2-2.5 1.3zM220.7 54.7h2.6l-1.3 2.6zM151.4 61l1.1-.4v.7zM220.7 63.2h2.6l-1.3 2.6zM212.1 105.2l1.3 2.5h-2.6zM29.5 123.6l1.2 2.5h-2.5zM29.5 132.1l1.2 2.5h-2.5zM32 123.6h2.5l-1.2 2.5zM32 132.1h2.5l-1.2 2.5zM68.3 121.7h1.3v1.2z"/>
<path d="M77.7 121.7h1.3v1.2zM192.3 132.7l1.1 .4-1.1 .4zM122.3 153.4l2.5-1.3v2.6zM75.7 170.8l2.5 1.3-2.5 1.3zM143.3 179.5l1.2 2.5h-2.5zM27.8 183.4l1.2-.4v.8zM50.3 186.2l1.3 2.5h-2.6z"/>
</g>
<g fill="none" stroke="#000" stroke-width=".2">
<path d="M84.8 46.7h1.3v2.6M118.6 52.3h1.3v2.6M131.2 40.4h-2.5v1.3M130.6 64.6h1.2v2.6M104.6 115.6h1.3v2.5M210.8 104.6l.5 .6h1.6l.5 .5M138.4 177.5h-2.5v2.5M142 178.9l.5 .6h1.5l.5 .5M215.6 162.2h1.3v2.5"/>
<circle cx="15.2" cy="118.6" r=".51"/>
</g>
<path d="M83.6 46.7l1.2-.7v1.5zM117.3 52.3l1.3-.7v1.5zM127.9 41.7h1.5l-.7 1.2zM129.3 64.6l1.3-.7v1.5zM103.4 115.6l1.2-.8v1.5zM135.9 177.7l.6 1.2h-1.4zM214.4 162.2l1.2-.8v1.5z" fill="#000" stroke="#000" stroke-width=".2"/>
<path d="M23.9 27.4l-4.2 4.2M69.1 49.8v8.1M69.6 49.8v8.1M35.6 115.6h8.1M35.6 115.1h8.1M55.2 121.2v8.1M55.8 121.2v8.1M69 122.3l-4.2 4.2M78.4 122.3l-4.2 4.2M91.6 121.2v8.1M92.1 121.2v8.1" fill="none" stroke="#000" stroke-width=".23"/>
<path d="M29.7 22.5v5.1M33 22.5v5.1M21.3 67.7v5.1M24.6 67.7v5.1M31.4 67.7v5.1M34.7 67.7v5.1M41.3 67.7v5.1M44.6 67.7v5.1M54 158.1v5.1M57.3 158.1v5.1M54 169.5v5.1M57.3 169.5v5.1" fill="none" stroke="#000" stroke-width=".41"/>
<g font-size="2.8">
<text x="92.2" y="32.3">+</text>
<text x="235.2" y="34.5">+</text>
<text x="36.6" y="41.4">BFO</text>
<text x="177.4" y="37.1">+</text>
<text x="24.6" y="59.4">400 Hz BW</text>
<text x="92.9" y="56.8">+</text>
<text x="17.9" y="63.1">All xtals 4.032 MHz</text>
<text x="239.6" y="62.8" transform="rotate(-90 239.6 62.8)">+</text>
<text x="71.7" y="66.5">Product Detector</text>
<text x="114.2" y="73.5">Mute</text>
<text x="193" y="80.8">Audio Amplifier</text>
<text x="30.3" y="85.9">IF Filter</text>
<text x="58.9" y="90">IF Amplifier</text>
<text x="66.8" y="136.5">Bandpass Filter</text>
<text x="103.7" y="137">Mixer</text>
<text x="25.9" y="142.1">T/R Switch</text>
<text x="187.5" y="153.7">Sidetone Oscillator</text>
<text x="132.7" y="161.8">Keying</text>
<text x="161.8" y="179.3">All capacitors in pF unless specified</text>
<text x="61" y="193.3">VXO</text>
<text x="121.3" y="198.9">Power Conditioning</text>
</g>
<g font-size="2.1">
<text x="14.5" y="71">IF</text>
<text x="96.8" y="68.6">Key</text>
<text x="84.9" y="92.2">1</text>
<text x="84.9" y="97.3">2</text>
<text x="81.7" y="105.7">VXO</text>
<text x="111.8" y="109.7">IF</text>
<text x="153.2" y="161.2">Key</text>
<text x="185.1" y="166.1">Key</text>
<text x="103" y="179.8">VXO</text>
<text x="123.5" y="177.3">1</text>
<text x="123.5" y="182.4">2</text>
<text x="163.1" y="182.3">Creative Commons License CC-BY-SA</text>
<text x="163.1" y="188.3">Etherkit</text>
<text x="163.1" y="191.3">File:</text>
<text x="163.1" y="194.3">Sheet: /home/jason/Ubuntu One/Etherkit/git/CRX1/pcb/CRX1.sch</text>
<text x="163.1" y="197.3">Title: CRX1</text>
<text x="163.1" y="200.3">Size: USLetter</text>
<text x="163.1" y="203.3">KiCad E.D.A. eeschema (2013-mar-13)-testing</text>
<text x="184.1" y="200.3">Date: 27 Jul 2013</text>
<text x="245.6" y="203.3">Id: 1/1</text>
<text x="245.6" y="200.3">Rev: A</text>
</g>
<g font-size="1.8">
<text x="35.5" y="11.5">1</text>
<text x="87.3" y="11.5">2</text>
<text x="139.2" y="11.5">3</text>
<text x="191.1" y="11.5">4</text>
<text x="242.9" y="11.5">5</text>
<text x="27.2" y="21.5">4.032 MHz</text>
<text x="30.4" y="19.2">X2</text>
<text x="48.9" y="19.1">C7</text>
<text x="49.3" y="21.3">100n</text>
<text x="64.8" y="19.3">R9</text>
<text x="64.8" y="21.3">47</text>
<text x="78.6" y="22.3">P2</text>
<text x="49.9" y="28.8">C8</text>
<text x="57.2" y="24.7">Q1</text>
<text x="57.5" y="26.7">MMBFJ310</text>
<text x="77.6" y="24.3">BFO</text>
<text x="88" y="24.1">R15</text>
<text x="88.1" y="26.2">47</text>
<text x="186.3" y="29.6">R33</text>
<text x="234.1" y="28.2">47</text>
<text x="234.3" y="26.1">R47</text>
<text x="24.2" y="31.9">C2</text>
<text x="24.4" y="33.8">45</text>
<text x="39.4" y="30">R3</text>
<text x="39.8" y="32.1">100k</text>
<text x="49.9" y="35.5">C9</text>
<text x="50.2" y="30.9">33</text>
<text x="88.1" y="35.7">1k</text>
<text x="88.2" y="33.7">R16</text>
<text x="97.6" y="33.2">C23</text>
<text x="97.9" y="35.1">10u</text>
<text x="113.4" y="35.4">C29</text>
<text x="186.4" y="31.7">470</text>
<text x="240.8" y="35.4">C42</text>
<text x="50.2" y="37.5">33</text>
<text x="57.9" y="36.9">R6</text>
<text x="58.1" y="38.9">2.2k</text>
<text x="64.5" y="36.3">C13</text>
<text x="65.2" y="38.3">22</text>
<text x="75" y="39.3">R11</text>
<text x="75" y="41.3">2.2k</text>
<text x="111.4" y="37.4">1u MLCC</text>
<text x="125.5" y="38.8">2N7002</text>
<text x="127.2" y="36.7">Q7</text>
<text x="172.6" y="39.9">10u</text>
<text x="172.7" y="37.9">C34</text>
<text x="206.8" y="37.6">R38</text>
<text x="206.9" y="39.7">3.3k</text>
<text x="221.7" y="38.8">Q15</text>
<text x="222" y="40.9">MMBT4401</text>
<text x="241" y="37.4">100u</text>
<text x="10.3" y="43.3">A</text>
<text x="17.1" y="47.8">P1</text>
<text x="54.6" y="44.9">R5</text>
<text x="54.7" y="47.2">47</text>
<text x="63" y="47.9">FT37-43 6T:20T</text>
<text x="67.8" y="45.9">T1</text>
<text x="87.6" y="46.2">Q4</text>
<text x="101.9" y="43.7">C26</text>
<text x="102" y="45.9">10n</text>
<text x="106.8" y="47.4">D4</text>
<text x="137.1" y="46.4">100k</text>
<text x="137.3" y="44.4">R26</text>
<text x="189.3" y="45.8">1u MLCC</text>
<text x="194" y="43.7">C37</text>
<text x="232" y="46.2">Q16</text>
<text x="13.5" y="49.8">XTAL GND</text>
<text x="55.5" y="53.3">C12</text>
<text x="87.9" y="48.6">BF998</text>
<text x="104.4" y="49.5">BAT46W</text>
<text x="120.8" y="51.6">Q6</text>
<text x="121.5" y="53.8">2N7002</text>
<text x="139.7" y="53.9">C30</text>
<text x="177.7" y="48.4">R30</text>
<text x="177.7" y="50.5">47k</text>
<text x="186.3" y="48.4">R34</text>
<text x="186.4" y="50.5">4.7k</text>
<text x="204.6" y="53.4">Q12</text>
<text x="232.2" y="48.4">MMBT4401</text>
<text x="267.9" y="50">A</text>
<text x="54.6" y="55.4">100n</text>
<text x="79.9" y="57.2">R12</text>
<text x="79.9" y="59.2">2.2k</text>
<text x="88" y="57.2">R17</text>
<text x="88.1" y="59.4">470</text>
<text x="98.4" y="57.7">C25</text>
<text x="98.7" y="59.6">10u</text>
<text x="106.6" y="58.8">R23</text>
<text x="139.8" y="55.9">1u MLCC</text>
<text x="152.3" y="59.4">AF Gain</text>
<text x="152.3" y="55.4">R29</text>
<text x="152.9" y="57.5">10k audio</text>
<text x="163.7" y="58">1u MLCC</text>
<text x="165.8" y="56">C32</text>
<text x="200.6" y="59.2">C36</text>
<text x="204.9" y="55.7">MMBT4403</text>
<text x="223.8" y="55.3">D7</text>
<text x="224.2" y="57.3">LL4148</text>
<text x="234.1" y="55.9">R48</text>
<text x="234.2" y="58">2.2</text>
<text x="238.6" y="55.2">C43</text>
<text x="238.9" y="57.4">100u</text>
<text x="248.5" y="59.5">Phones</text>
<text x="248.6" y="57.3">J5</text>
<text x="51.2" y="65.4">L3</text>
<text x="59.1" y="64.1">R7</text>
<text x="106.5" y="60.8">100k</text>
<text x="115.5" y="62.4">C45</text>
<text x="115.6" y="64.3">100n</text>
<text x="132.7" y="63.9">Q8</text>
<text x="163.3" y="66">C31</text>
<text x="184.1" y="60.5">Q11</text>
<text x="184.4" y="62.5">MMBT4401</text>
<text x="200.7" y="61.4">10n</text>
<text x="223.7" y="63.8">D8</text>
<text x="224" y="65.8">LL4148</text>
<text x="234" y="64.6">R49</text>
<text x="22" y="66.6">X1</text>
<text x="32.1" y="66.6">X3</text>
<text x="42" y="66.6">X4</text>
<text x="50.8" y="67.4">10u</text>
<text x="59.4" y="66.1">100k</text>
<text x="65.9" y="69.6">Q2</text>
<text x="66.3" y="71.8">MMBT4401</text>
<text x="133.4" y="66.1">2N7002</text>
<text x="163.5" y="67.9">100n</text>
<text x="177.4" y="70.9">R31</text>
<text x="186.1" y="71">R35</text>
<text x="195.1" y="71.2">C35</text>
<text x="206.9" y="68.5">R39</text>
<text x="207.1" y="70.5">10k</text>
<text x="234.1" y="66.6">2.2</text>
<text x="21.5" y="76.9">C1</text>
<text x="30.9" y="76.9">C4</text>
<text x="40.7" y="76.9">C6</text>
<text x="50.3" y="76.9">C10</text>
<text x="126" y="73.5">R24</text>
<text x="126.4" y="75.5">100k</text>
<text x="177.7" y="73.1">10k</text>
<text x="186.2" y="73.1">2.2k</text>
<text x="195.4" y="73.2">1u MLCC</text>
<text x="231.8" y="74">Q17</text>
<text x="232.1" y="76.3">MMBT4403</text>
<text x="21.8" y="78.9">39</text>
<text x="31.2" y="78.9">68</text>
<text x="40.9" y="78.9">68</text>
<text x="50.5" y="78.9">220</text>
<text x="61.4" y="79.9">R10</text>
<text x="62.4" y="82.1">1k</text>
<text x="75" y="79.9">C18</text>
<text x="75.1" y="82">100n</text>
<text x="223.8" y="80.4">R45</text>
<text x="224" y="82.5">4.7k</text>
<text x="77.3" y="90">EXT VFO</text>
<text x="77.4" y="87.7">J2</text>
<text x="107.9" y="95.8">47</text>
<text x="108" y="93.8">R20</text>
<text x="92.5" y="98.8">100n</text>
<text x="92.9" y="96.7">C24</text>
<text x="117" y="101.7">C27</text>
<text x="218.7" y="97.8">R42</text>
<text x="218.7" y="99.9">1k</text>
<text x="107.7" y="105.5">1k</text>
<text x="107.8" y="103.6">R21</text>
<text x="117.1" y="103.6">100n</text>
<text x="198.7" y="107.5">BZV55-B3V3</text>
<text x="207.8" y="105.2">D6</text>
<text x="218.7" y="107">R43</text>
<text x="10.3" y="108.6">B</text>
<text x="23.3" y="113.6">C3</text>
<text x="38.4" y="112.2">L1</text>
<text x="46.1" y="113.5">C44</text>
<text x="70.3" y="113.6">C19</text>
<text x="93.9" y="111.2">R18</text>
<text x="94.1" y="113.2">100k</text>
<text x="218.9" y="108.9">3.3k</text>
<text x="235.2" y="113.8">P4</text>
<text x="13.4" y="116.4">ANT</text>
<text x="14.3" y="114.6">J1</text>
<text x="23.5" y="115.6">47</text>
<text x="35.2" y="114.1">T50-2 47T</text>
<text x="46.8" y="115.5">47</text>
<text x="70.8" y="115.6">4.7</text>
<text x="107.4" y="115">Q5</text>
<text x="107.7" y="117.4">BF998</text>
<text x="216.5" y="116.3">Q13</text>
<text x="216.8" y="118.4">MMBT4401</text>
<text x="232.4" y="115.9">Sidetone</text>
<text x="267.9" y="115.3">B</text>
<text x="36.1" y="124.5">D1</text>
<text x="99.6" y="124.9">R19</text>
<text x="173.5" y="123.1">C33</text>
<text x="173.6" y="125.3">1u MLCC</text>
<text x="198.4" y="120.3">R37</text>
<text x="198.7" y="122.4">10k</text>
<text x="36.1" y="126.5">BAV99</text>
<text x="53.1" y="131.4">L4</text>
<text x="60.6" y="127.2">C11</text>
<text x="60.8" y="129.1">100</text>
<text x="69.2" y="127.3">C14</text>
<text x="69.4" y="129.2">45</text>
<text x="78" y="127.2">C20</text>
<text x="78.8" y="129.2">45</text>
<text x="84.2" y="127.2">C21</text>
<text x="84.4" y="129.1">150</text>
<text x="89.4" y="131.4">L5</text>
<text x="99.4" y="126.9">4.7k</text>
<text x="107.8" y="126.8">R22</text>
<text x="108" y="128.8">470</text>
<text x="117.1" y="126.7">C28</text>
<text x="117.5" y="128.7">100n</text>
<text x="180.5" y="129.1">R32</text>
<text x="180.8" y="131.1">10k</text>
<text x="207.8" y="127.3">R41</text>
<text x="207.8" y="129.4">4.7k</text>
<text x="222.8" y="127.3">R46</text>
<text x="222.8" y="129.4">4.7k</text>
<text x="36" y="133">D2</text>
<text x="36" y="135">BAV99</text>
<text x="54.4" y="133.4">T37-2 25T</text>
<text x="90.8" y="133.5">T37-2 25T</text>
<text x="196.7" y="132.8">R36</text>
<text x="197.1" y="134.8">1k trim</text>
<text x="197.3" y="136.8">Sidetone</text>
<text x="207.2" y="138">100n</text>
<text x="208.1" y="135.7">C39</text>
<text x="222.8" y="135.9">C40</text>
<text x="223" y="137.8">100n</text>
<text x="141.6" y="141.8">R28</text>
<text x="141.9" y="143.8">22k</text>
<text x="207.5" y="143.8">100n</text>
<text x="207.8" y="141.8">C38</text>
<text x="223" y="143.8">100n</text>
<text x="223.3" y="141.8">C41</text>
<text x="81.5" y="147.1">JP1</text>
<text x="81.9" y="149.3">VXO Power</text>
<text x="122.5" y="149.6">D9</text>
<text x="130.6" y="149.4">R25</text>
<text x="54.7" y="154.9">X5</text>
<text x="100.1" y="150.2">J3</text>
<text x="100.5" y="152.3">Key Line</text>
<text x="120.6" y="151.5">LL4148</text>
<text x="130.9" y="151.5">22k</text>
<text x="150.2" y="152.7">Q10</text>
<text x="150.4" y="155.1">MMBT4403</text>
<text x="218.8" y="151.7">R44</text>
<text x="219" y="153.7">680</text>
<text x="51.3" y="157.1">11.059 MHz</text>
<text x="81.7" y="156.9">R13</text>
<text x="82.3" y="158.9">47</text>
<text x="217.9" y="161.5">Q14</text>
<text x="54.7" y="166.3">X6</text>
<text x="73.2" y="166.2">C15</text>
<text x="192.1" y="167.9">Sidetone</text>
<text x="194.3" y="162.7">JP2</text>
<text x="218.5" y="163.6">2N7002</text>
<text x="250" y="166.2">GND</text>
<text x="251" y="164.1">P5</text>
<text x="10.3" y="173.8">C</text>
<text x="51.3" y="168.6">11.059 MHz</text>
<text x="73.6" y="168.3">100n</text>
<text x="81.5" y="171.8">Q3</text>
<text x="81.7" y="173.8">MMBFJ310</text>
<text x="96.6" y="171.5">VXO</text>
<text x="97.5" y="169.5">P3</text>
<text x="115.6" y="173.4">J4</text>
<text x="134.8" y="173.9">Q9</text>
<text x="208.2" y="170.4">R40</text>
<text x="208.4" y="172.2">100k</text>
<text x="28.5" y="178.1">R1</text>
<text x="41" y="179.4">R4</text>
<text x="51.2" y="178.9">L2</text>
<text x="63.7" y="177.1">R8</text>
<text x="64.1" y="179.1">100k</text>
<text x="74.1" y="175.8">C16</text>
<text x="74.5" y="178">68</text>
<text x="116.3" y="175.2">+12 VDC</text>
<text x="131.4" y="176.2">IRLML9301</text>
<text x="144.9" y="179.5">D5</text>
<text x="28.4" y="182">Tune</text>
<text x="28.8" y="180">100k</text>
<text x="40.3" y="181.4">100k</text>
<text x="51.3" y="181.2">1u</text>
<text x="74.3" y="182.5">C17</text>
<text x="74.5" y="184.6">68</text>
<text x="82.3" y="183.9">R14</text>
<text x="82.6" y="186">680</text>
<text x="88.4" y="185.4">100n</text>
<text x="88.8" y="183.3">C22</text>
<text x="145.9" y="181.7">BZV55-B15</text>
<text x="267.9" y="180.5">C</text>
<text x="28.2" y="191.8">R2</text>
<text x="37.9" y="187.2">C5</text>
<text x="38.3" y="189.4">100n</text>
<text x="52.3" y="187.4">D3</text>
<text x="52.3" y="189.4">GS1M</text>
<text x="140.9" y="187.9">R27</text>
<text x="141.3" y="189.9">100k</text>
<text x="28.4" y="193.9">3.3k</text>
<text x="35.5" y="205.6">1</text>
<text x="87.3" y="205.6">2</text>
<text x="139.2" y="205.6">3</text>
<text x="191.1" y="205.6">4</text>
<text x="242.9" y="205.6">5</text>
</g>
<g font-size="1.1">
<text x="70.1" y="13.3">+12V</text>
<text x="84.9" y="17.1">+12V</text>
<text x="183.2" y="22.4">+12V</text>
<text x="230.9" y="19.1">+12V</text>
<text x="48.9" y="45.7">+12V</text>
<text x="143.7" y="44.9">+12V</text>
<text x="104.7" y="86.9">+12V</text>
<text x="215.5" y="91">+12V</text>
<text x="79.1" y="139.4">+12V</text>
<text x="149.3" y="142.7">+12V</text>
<text x="25.2" y="174.8">+12V</text>
<text x="142" y="174.6">+12V</text>
</g>
</svg>
